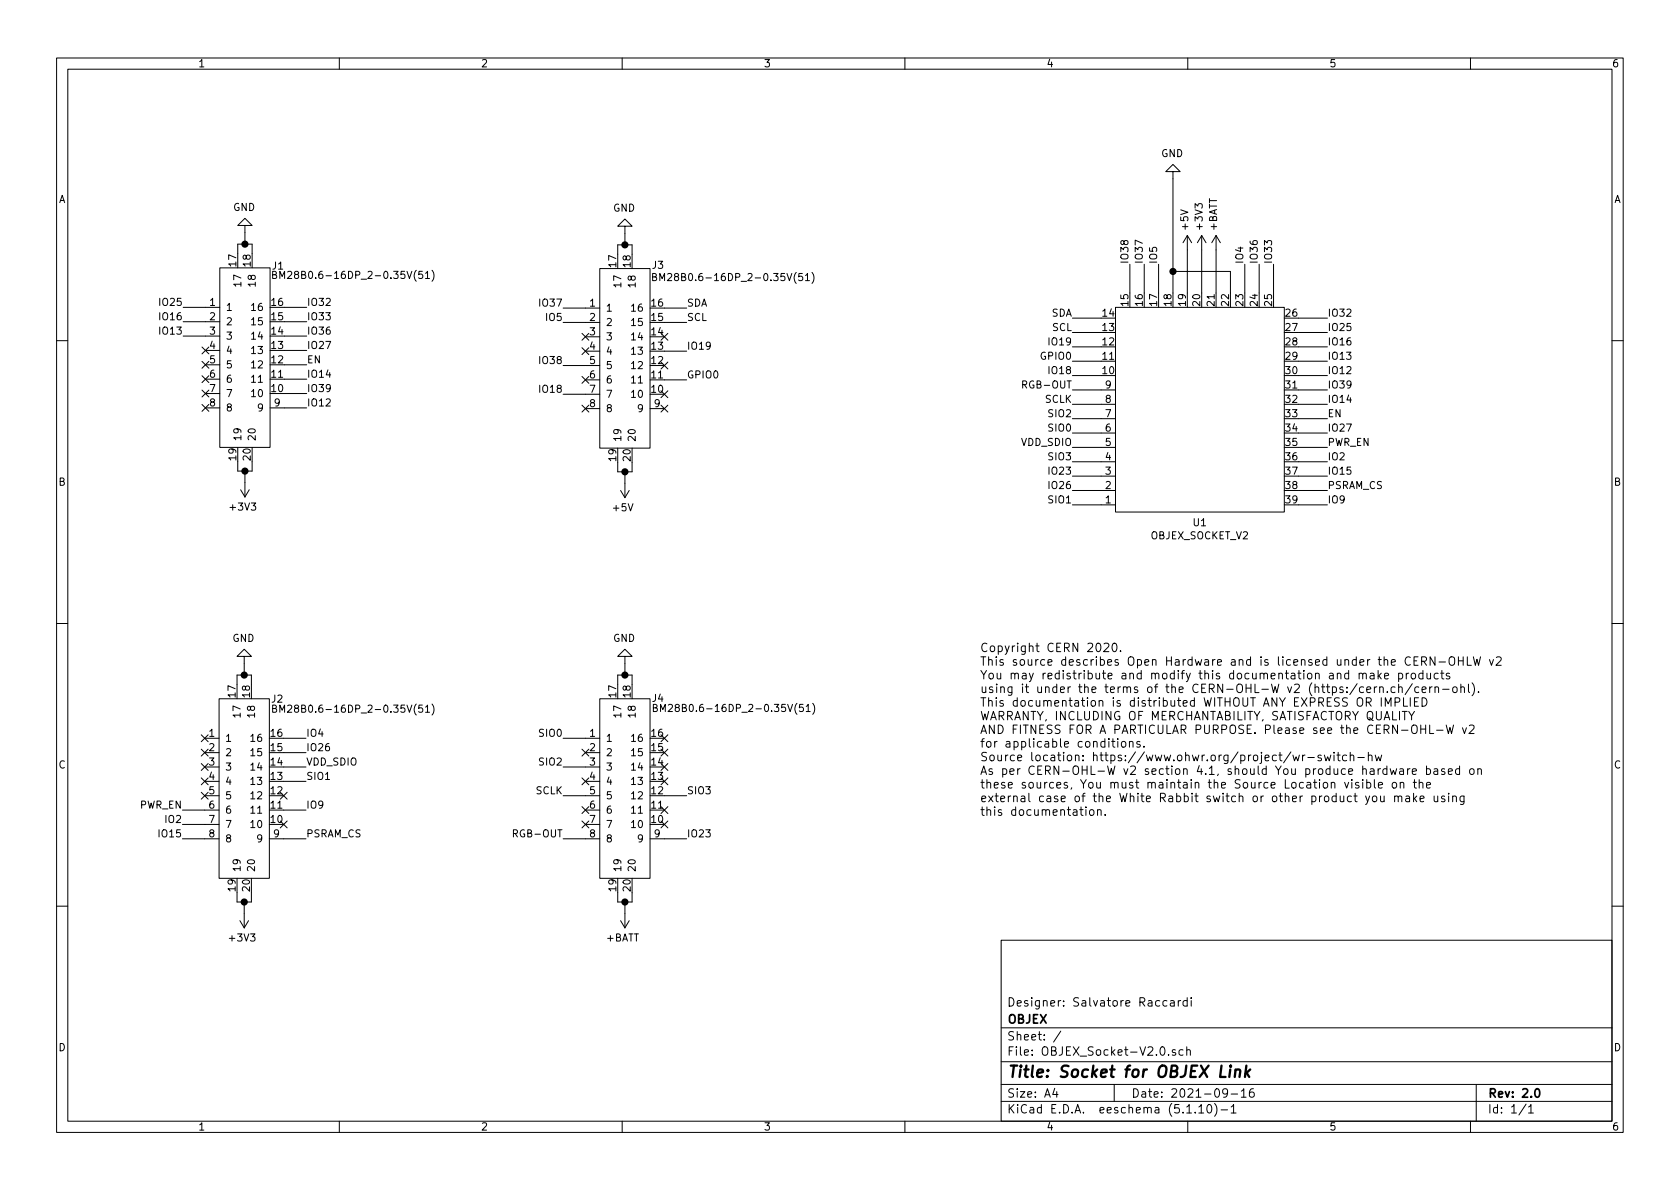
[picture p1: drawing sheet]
<svg xmlns="http://www.w3.org/2000/svg" width="297mm" height="210mm" viewBox="0 0 297 210" stroke-linecap="round" stroke-linejoin="round" font-family="sans-serif">
<g fill="none" stroke="#000" stroke-width=".18">
<path d="M10 10.3h277v189.9h-277zM12 12.2h273v186.1h-273zM60 10.3v1.9M110 10.3v1.9M160 10.3v1.9M210 10.3v1.9M260 10.3v1.9M43.3 39.9h1.3l-1.3-1.3-1.3 1.3h1.3v3.3M110.5 40h1.3l-1.3-1.3-1.3 1.3h1.3v3.3M207.4 30.3h1.3l-1.3-1.2-1.3 1.2h1.3v21.5M32.4 54.4h6.5M32.4 56.9h6.5"/>
<path d="M32.4 59.4h6.5M38.9 47.4h8.9v31.7h-8.9zM42 44.8v-1.6h2.6v1.6M48.2 48.6l.5-.1 .2-.2-.1-.2-.6-.1v1.2h.5l.2-.1v-.3l-.3-.2M49.5 49.2v-1.2l.4 .9 .4-.9v1.2M50.3 54.4h3.9M50.3 56.9h3.9M50.3 59.4h3.9M74.7 48h-.6l-.1 .6 .5-.1 .3 .2v.3l-.3 .2-.5-.1M75.2 48.3l.4-.3v1.2M75.2 49.2h.7M76.4 47.8a1.47 1.47 0 0 1 0 1.9"/>
<path d="M99.6 54.5h6.4M99.6 57h6.4M102.9 58.9l1.2 1.3M103.5 59.6h2.5M104.1 58.9l-1.2 1.3M106 47.5h8.9v31.7h-8.9zM109.2 45v-1.7h2.6v1.7M115.4 49l.5-.1 .2-.2-.1-.2-.6-.1v1.2h.5l.2-.1v-.3l-.3-.2M116.7 49.6v-1.2l.4 .9 .4-.9v1.2M116.9 58.9l1.2 1.3M117.5 54.5h3.9M117.5 57h3.9"/>
<path d="M118.1 58.9l-1.2 1.3M141.9 48.4h-.6l-.1 .6 .5-.2 .2 .3v.3l-.2 .2-.5-.1M142.4 48.7l.4-.3v1.2M142.4 49.6h.7M143.6 48.2a1.47 1.47 0 0 1 0 1.9M189.6 56.3h5.1M189.6 58.8h5.1M197.2 54.4h29.9v36.1h-29.9zM199.8 46.7v5.1M202.3 46.7v5.1M204.9 46.7v5.1M207.4 48h10.2v3.8"/>
<path d="M209.9 41.7v10.1M209.9 41.7l.8 1.2M209.9 41.7l-.7 1.2M212.5 41.7l.7 1.2M212.5 41.7v10.1M212.5 41.7l-.8 1.2M215 41.7l.8 1.2M215 41.7v10.1M215 41.7l-.8 1.2M220.1 46.7v5.1M222.6 46.7v5.1M225.2 46.7v5.1"/>
<path d="M229.6 56.3h5.1M229.6 58.8h5.1M10 60.2h2M35.7 63.9l1.2 1.2M35.7 69l1.2 1.2M35.7 61.4l1.2 1.2M35.7 71.5l1.2 1.2M35.7 66.4l1.2 1.3M36.3 62h2.6M36.3 64.5h2.6M36.3 67.1h2.6M36.3 69.6h2.6"/>
<path d="M36.3 72.1h2.6M36.9 63.9l-1.2 1.2M36.9 69l-1.2 1.2M36.9 61.4l-1.2 1.2M36.9 71.5l-1.2 1.2M36.9 66.4l-1.2 1.3M47.8 72.1h6.4M50.3 62h3.9M50.3 64.5h3.9M50.3 67.1h3.9M50.3 69.6h3.9M99.6 64.6h6.4"/>
<path d="M99.6 69.7h6.4M102.9 71.6l1.2 1.3M102.9 66.6l1.2 1.2M102.9 61.5l1.2 1.2M103.5 62.1h2.5M103.5 67.2h2.5M103.5 72.3h2.5M104.1 71.6l-1.2 1.3M104.1 66.6l-1.2 1.2M104.1 61.5l-1.2 1.2M114.9 72.3h2.6M116.9 71.6l1.2 1.3"/>
<path d="M116.9 64l1.2 1.2M116.9 69.1l1.2 1.2M117.5 62.1h3.9M117.5 67.2h3.9M118.1 71.6l-1.2 1.3M118.1 64l-1.2 1.2M118.1 69.1l-1.2 1.2M180.8 68l.7-.1v-.4l-.2-.1h-.5v1.2M189.6 79.1h7.6M189.6 76.6h7.6M189.6 74h7.6M189.6 71.5h7.6"/>
<path d="M189.6 69h7.6M189.6 66.4h5.1M189.6 63.9h5.1M189.6 61.3h5.1M229.6 79.1h5.1M229.6 76.6h5.1M229.6 74h5.1M229.6 71.5h5.1M229.6 69h5.1M229.6 66.4h5.1M229.6 63.9h5.1M229.6 61.3h5.1"/>
<path d="M285 60.2h2M42 81.7v1.6h2.6v-1.6M42.5 86.6l.8 1.3M43.3 83.3v4.6M44.1 86.6l-.8 1.3M109.2 81.8v1.6h2.6v-1.6M109.7 86.7l.8 1.3M110.5 83.4v4.6M111.3 86.7l-.8 1.3M189.6 89.3h7.6M189.6 86.7h7.6M189.6 84.2h7.6"/>
<path d="M189.6 81.7h7.6M229.6 89.3h5.1M229.6 86.7h5.1M229.6 84.2h5.1M229.6 81.7h5.1M10 110.3h2M43.2 116.1h1.2l-1.2-1.3-1.3 1.3h1.3v3.3M110.5 116.1h1.3l-1.3-1.3-1.3 1.3h1.3v3.3M195.2 113.9l.6-.2 .2 .2 .1 .3-1 1h1M196.8 113.9l.2-.2a.79 .79 0 0 1 .3 1.4l-.2 .1a.83 .83 0 0 1-.3-1.3zM198.1 115.1v.1M240.3 119.2l.1-.1a.36 .36 0 0 1 .5 .2v.8"/>
<path d="M240.3 119v1.1M240.9 119.3l.2-.3 .4 .1 .1 1M242.3 119.1h.6l.1 1M243 119.4l-.6 .1a.3 .3 0 0 0-.2 .3 .3 .3 0 0 0 .2 .3l.6-.1M243.7 118.6v1.5M243.8 119.5l.4 .6M244.2 119l-.5 .6M244.8 119.6l.7-.2-.1-.3-.4-.1-.2 .3 .1 .7h.5M247.3 119.1l.4-.1 .3 .3v.5l-.1 .2h-.6M247.3 119v1.5M248.6 119v1.1M249.1 119l-.3 .1-.2 .2"/>
<path d="M249.6 119.2l.2-.2 .4 .2 .1 .6-.2 .2-.3 .1-.2-.2zM250 116.9h.5M250.7 116.1h-.7v1.5h.7M251.4 116.9h.7l.1-.3-.1-.3-.2-.2h-.5v1.5M251.6 119.1a.48 .48 0 0 0-.7 .1v.7a.48 .48 0 0 0 .7 .1M251.6 118.6v1.5M251.7 116.9l.5 .7M252.3 119v1l.4 .1 .2-.2M252.9 119v1.1M253.7 116.1v1.5l-.8-1.5v1.5M254.3 119.1l-.5-.1-.2 .3v.5l.1 .2h.6M254.4 117.1h1.2"/>
<path d="M254.7 119h.6M254.9 118.6v1.2l.1 .2 .3 .1M256.3 116.4a.5 .5 0 0 1 .5-.3 .5 .5 0 0 1 .4 .5v.5a.5 .5 0 0 1-.5 .6 .5 .5 0 0 1-.5-.6zM256.3 119.1a.36 .36 0 0 0-.6 .2l.1 .2 .6 .3-.3 .3-.4-.1M257.9 116.9h.8M257.9 116.1v1.5M258.7 116.1v1.5M259.4 116.1v1.5h.7M260.5 116.1l.4 1.5 .2-1 .3 1 .4-1.5M263.3 116.6l.4 1 .4-1M264.6 116.3l.5-.2 .3 .2v.3l-.9 1h.9M285 110.3h2"/>
<path d="M35.6 135l1.2 1.2M35.6 137.6l1.2 1.2M35.6 129.9l1.2 1.3M35.6 132.5l1.2 1.2M36.2 130.6h2.5M36.2 133.1h2.5M36.2 135.6h2.5M36.2 138.2h2.5M36.8 135l-1.2 1.2M36.8 137.6l-1.2 1.2M36.8 129.9l-1.2 1.3M36.8 132.5l-1.2 1.2"/>
<path d="M38.7 123.6h8.9v31.7h-8.9zM41.9 121v-1.6h2.5v1.6M48.2 125.3l.5-.1 .2-.2-.1-.2-.6-.1v1.3h.5l.2-.2v-.3l-.3-.2M49.5 126v-1.3l.4 .9 .4-.9v1.3M50.2 130.6h3.9M50.2 133.1h3.9M50.2 135.6h3.9M50.2 138.2h3.9M74.7 124.7h-.6l-.1 .6 .5-.1 .3 .2v.3l-.3 .3-.5-.2M75.2 125l.4-.3v1.3M75.2 126h.7M76.4 124.5a1.47 1.47 0 0 1 0 1.9"/>
<path d="M99.6 130.6h6.4M99.6 135.6h6.4M102.9 132.5l1.2 1.2M102.9 137.6l1.2 1.2M103.5 133.1h2.5M103.5 138.2h2.5M104.1 132.5l-1.2 1.2M104.1 137.6l-1.2 1.2M106 123.6h8.9v31.7h-8.9zM109.2 121v-1.6h2.6v1.6M115.5 125.2l.6-.1 .1-.2-.1-.2-.6-.1v1.2h.5l.2-.1v-.3l-.3-.2M116.8 125.8v-1.2l.4 .9 .4-.9v1.2"/>
<path d="M116.9 129.9l1.2 1.3M116.9 132.5l1.2 1.2M116.9 137.6l1.2 1.2M116.9 135l1.2 1.2M118.1 129.9l-1.2 1.3M118.1 132.5l-1.2 1.2M118.1 137.6l-1.2 1.2M118.1 135l-1.2 1.2M142 124.6h-.6l-.1 .6 .5-.2 .3 .3v.3l-.3 .2-.5-.1M142.5 124.9l.4-.3v1.2M142.5 125.8h.8M143.7 124.4a1.47 1.47 0 0 1 0 1.9"/>
<path d="M196.5 131.1h.6M196.8 130.6v1.3l.3 .2M197.6 130.6v.2M197.6 131.1v1M198.4 131.2l.4-.1 .3 .3v.4l-.3 .3-.4-.1-.1-.2zM199.7 131.3l.2-.2 .4 .1v.9M199.7 131.1v1M201.5 131.2l-.3-.1-.2 .2v.2l.5 .2v.3h-.5M202.3 132v.1M228.6 133.5l.3 1 .3-.7 .3 .7 .2-1M230.3 133.5v1M230.7 133.5l-.2 .1-.2 .2"/>
<path d="M231.2 134h1.2M233.6 133.6a.36 .36 0 0 0-.6 .2l.1 .2h.4l.2 .2-.2 .3h-.5M234.2 133.5l.2 1 .3-.7 .3 .7 .3-1M235.9 133v.2M235.9 133.5v1M236.4 133.5h.6M236.6 133v1.3l.1 .2h.3M237.7 138.3l.4 1.1 .4-1.1M238.1 133.6a.48 .48 0 0 0-.7 .1v.7a.48 .48 0 0 0 .7 .1M238.7 133.7l.2-.2 .4 .1 .1 .9M238.7 133v1.5M239 138.3v1.1"/>
<path d="M240.1 134h1.1M240.2 138.4a.36 .36 0 0 0-.6 .2l.1 .2 .6 .3-.2 .3-.5-.1M240.9 138.3v1.1M241.7 122l.7-.2-.1-.3h-.4l-.2 .2v.7h.6M241.7 138.4l.4-.1 .3 .4v.4l-.2 .2h-.5M241.7 137.9v1.5M241.9 133.7l.1-.1a.36 .36 0 0 1 .6 .2v.7M241.9 133v1.5M243 137.9v1.2l.2 .3M243 121.5v1M243.2 133.5l.2 1 .3-.7 .3 .7 .3-1M243.4 121.5h-.2l-.2 .3"/>
<path d="M243.7 138.9l.7-.2v-.3l-.5-.1-.2 .3 .1 .7h.6M243.9 121.6l.2-.1h.4l.1 1M243.9 121.5v1M244.2 123.4v1.5M244.9 124.9v-1.5l.5 1.1 .5-1.1v1.5M245.3 122.3v.2M245.8 135.9l.3 1.1 .3-.8 .3 .8 .2-1.1M246.3 138.4l.4-.1 .2 .4v.4l-.2 .3-.4-.1-.1-.2v-.4zM246.7 121.5a.48 .48 0 0 0-.7 .1v.7a.48 .48 0 0 0 .7 .1M246.7 124.2l.7-.1 .1-.2-.1-.4-.2-.1h-.5v1.5M247.3 121.6l.2-.1h.4v1M247.3 121v1.5"/>
<path d="M247.5 136h.6l.1 1M247.6 138.5l.2-.2 .4 .1v1M247.6 138.3v1.1M248.2 123.4v1.5h.7M248.2 136.3l-.6 .1-.2 .2 .1 .3 .1 .1 .6-.1M248.9 135.9v1.1M249.1 125.8l.5 .8 .5-.8M249.3 135.9l-.3 .1-.1 .2M249.4 123.4v1.5M249.6 126.6v.7M249.7 136.4l.7-.1v-.3l-.5-.1-.2 .3 .1 .7h.6M249.7 120.9l-1.3 1.9"/>
<path d="M249.9 138.3h.5M250.1 137.9v1.2v.2l.3 .1M250.1 124.1h.5M250.8 123.4h-.7v1.5h.7M250.9 121.5h-.5l-.3 .3v.4l.2 .2h.6M250.9 138.5l.1-.1a.36 .36 0 0 1 .6 .2v.8M250.9 137.9v1.5M251.2 128.2v1.5M251.2 128.9h.9M251.4 122l.7-.2v-.3h-.5l-.2 .2 .1 .7h.6M251.4 123.4a.76 .76 0 0 1 .9 .7 .76 .76 0 0 1-.9 .8zM252.1 128.2v1.5"/>
<path d="M252.2 136l.5-.1 .2 .3v.4l-.1 .3h-.6M252.2 138.9l.7-.2v-.3l-.5-.1-.2 .3 .1 .7h.6M252.2 135.5v1.5M252.8 128.2v1.5h.7M252.8 121.5v1M253.2 121.5h-.3l-.1 .3M253.6 136h.6v1M253.7 121.6l.2-.1h.4l.1 1M253.7 121.5v1M254 129.1h1.1M254.2 136.3l-.5 .1a.3 .3 0 0 0-.2 .3 .3 .3 0 0 0 .2 .3l.5-.1M255.1 121.9h1.1"/>
<path d="M255.4 136l-.3-.1-.2 .3v.2l.5 .1v.4h-.5M255.7 128.2l.4 1.5 .3-1.1 .2 1.1 .4-1.5M256.1 136.4l.7-.1-.1-.3-.4-.1-.2 .3v.7h.6M256.9 121.6l.2-.1 .5 .1v.6l-.1 .2-.4 .1-.2-.2zM258.1 136l-.5-.1-.2 .3v.4l.1 .3h.6M258.1 135.5v1.5M258.3 121.6v-.1a.36 .36 0 0 1 .6 .2v.8M258.3 121v1.5M258.6 128.7l.3 1 .4-1M259.6 121v1.2l.2 .3M259.8 128.3l.5-.1 .3 .1v.3v.2l-.9 .9h.9M259.9 136.1l.2-.2 .5 .2v.5l-.1 .3-.4 .1-.2-.2z"/>
<path d="M260.3 120.7a1.71 1.71 0 0 1 0 2.3M261.3 136.1v-.1a.36 .36 0 0 1 .6 .2v.8M261.3 135.9v1.1M261.4 122.3v.2M32.3 143.3h6.4M32.3 145.8h6.4M32.3 148.3h6.4M35.6 140.1l1.2 1.2M36.2 140.7h2.5M36.8 140.1l-1.2 1.2M41.9 157.9v1.6h2.5v-1.6M43.2 159.5v4.6"/>
<path d="M47.6 148.3h6.5M49.6 145.2l1.2 1.2M49.6 140.1l1.2 1.2M50.2 143.3h3.9M50.8 145.2l-1.2 1.2M50.8 140.1l-1.2 1.2M90.8 147.4l.6-.1v-.4l-.1-.2h-.5v1.3M99.6 140.7h6.4M99.6 148.3h6.4M102.9 142.6l1.2 1.3M102.9 145.2l1.2 1.2M103.5 143.3h2.5"/>
<path d="M103.5 145.8h2.5M104.1 142.6l-1.2 1.3M104.1 145.2l-1.2 1.2M109.2 157.9v1.6h2.6v-1.6M110.5 159.5v4.6M114.9 148.3h6.5M116.9 142.6l1.2 1.3M116.9 145.2l1.2 1.2M117.5 140.7h3.9M118.1 142.6l-1.2 1.3M118.1 145.2l-1.2 1.2M192 143.2v1"/>
<path d="M192.7 143.3l.2-.1 .4 .1 .1 .6-.1 .2-.4 .1-.2-.2zM194.1 143.3l.2-.1 .3 .1 .1 .9M194.1 143.2v1M195.4 144v.2M241.5 140.8l.3 1M242.2 140.8l-.5 1.3-.2 .2M242.7 140.9l.3-.1h.3l.1 .3-.1 .6-.3 .1-.3-.2zM244.1 140.8v.9l.4 .1 .2-.2M244.7 140.8v1M246.6 140.9l.2-.1h.3l.1 1M246.6 140.8v1M247.2 141a.36 .36 0 0 1 .6-.2l.1 1"/>
<path d="M248.6 140.8h.5l.1 1M249.2 141.1l-.5 .1a.31 .31 0 0 0-.2 .3 .31 .31 0 0 0 .2 .3l.5-.1M249.9 140.3v1.5M250.1 141.2l.4 .6M250.5 140.8l-.6 .5M251.1 141.3l.7-.2-.1-.3h-.4l-.2 .2 .1 .7h.5M253.6 140.8v.7a.35 .35 0 0 0 .3 .3 .35 .35 0 0 0 .3-.2M254.2 140.8v1M255.4 140.8h-.3l-.2 .2v.2l.5 .1v.4h-.5M256.1 140.3v.1M256.1 140.8v1M256.8 140.9l.1-.1a.36 .36 0 0 1 .6 .2v.8"/>
<path d="M256.8 140.8v1M258.9 140.8v1.2l-.3 .3-.4-.1M258.9 140.8h-.5l-.3 .3v.4l.2 .2h.6M10 160.2h2M42.4 162.8l.8 1.3M43.9 162.8l-.7 1.3M109.7 162.8l.8 1.3M111.3 162.8l-.8 1.3M177 166.3h108v32h-108zM206.3 177l-.4-.1-.3 .3 .1 .6 .2 .1 .4-.1M207 177h.5l.1 .9M207.6 177.3l-.5 .1-.2 .2 .1 .2 .1 .1 .5-.1"/>
<path d="M208.3 176.9v1M208.8 176.9l-.3 .1-.2 .2M209.9 177l-.4-.1-.3 .3v.6l.3 .1 .4-.1M209.9 176.4v1.5M210.6 176.4v.2M210.6 176.9v1M285 160.2h2M60 198.3v1.9M110 198.3v1.9M160 198.3v1.9M177 194.8h108M177 191.8h108"/>
<path d="M177 187.8h108M177 181.8h108M186.5 192.5l-.4 1h1M186.8 193v1M187.6 182.3l-1.3 2M197 191.8v3M206.6 186.5v.1M207.8 185.7l-.3-.1-.2 .2v.2l.5 .2v.3h-.5M209.2 185.7l-.4-.1-.3 .3v.6l.3 .1 .4-.1M209.8 185.7l.2-.1 .4 .1 .1 .9M209.8 185.1v1.5M210 198.3v1.9"/>
<path d="M211.3 196.7v.1M212 195.8l.4-.5v1.5M212 196.8h.8M213.5 195.5l.2-.2a.81 .81 0 0 1 .6 .6 .81 .81 0 0 1-.3 .8l-.1 .1a.79 .79 0 0 1-.4-1.3zM214.8 195.1a1.79 1.79 0 0 1 0 2.3M215.9 196.3h1.1M217 193.2l-.1 .2a.48 .48 0 0 1-.6-.1v-.6a.48 .48 0 0 1 .6-.1l.1 .1a1.19 1.19 0 0 1-.2 1.2l-.5 .1M217.7 195.8l.4-.5v1.5M217.7 193.5h1.1M217.7 196.8h.8M219.5 193l.4-.5v1.5M219.5 194h.8"/>
<path d="M221.6 192.5a.59 .59 0 0 0-.7 .7l.1 .7 .2 .1 .5-.1 .1-.5-.2-.2-.4-.1-.3 .3M260 198.3v1.9M261 191.8v6.5M269.8 195.2l-1.2 2M270.3 195.8l.4-.5v1.5M270.3 196.8h.8"/>
</g>
<path d="M271.5 192.7l.2-.2a.81 .81 0 0 1 .6 .6 .81 .81 0 0 1-.3 .8l-.1 .1a.79 .79 0 0 1-.4-1.3z" fill="none" stroke="#000" stroke-width=".3"/>
<path d="M217.5 189.1l-.2 1.3M217.6 188.4v.2M218.4 189.3a.52 .52 0 0 1 .9 .1l-.1 1M218.5 189.1l-.2 1.3M220.4 188.4l-.3 2M220.4 189.7l.5 .7M221.1 189.1l-.9 .8" fill="none" stroke="#000" stroke-width=".41"/>
<g fill="#000" stroke="#000" stroke-width=".25">
<circle cx="43.3" cy="43.2" r=".51"/>
<circle cx="110.5" cy="43.3" r=".51"/>
<circle cx="207.4" cy="48" r=".51"/>
<circle cx="43.3" cy="83.3" r=".51"/>
<circle cx="110.5" cy="83.4" r=".51"/>
<circle cx="43.2" cy="119.4" r=".51"/>
<circle cx="110.5" cy="119.4" r=".51"/>
<circle cx="43.2" cy="159.5" r=".51"/>
<circle cx="110.5" cy="159.5" r=".51"/>
</g>
<text font-size="2.8" x="178" y="190.5">Title: Socket for OBJEX Link</text>
<g font-size="2.1">
<text x="173.2" y="115.3">Copyright CERN 2020.</text>
<text x="173.2" y="117.7">This source describes Open Hardware and is licensed under the CERN-OHLW v2</text>
<text x="173.2" y="120.1">You may redistribute and modify this documentation and make products</text>
<text x="173.2" y="122.5">using it under the terms of the CERN-OHL-W v2 (https:/cern.ch/cern-ohl).</text>
<text x="173.2" y="125">This documentation is distributed WITHOUT ANY EXPRESS OR IMPLIED</text>
<text x="173.2" y="127.4">WARRANTY, INCLUDING OF MERCHANTABILITY, SATISFACTORY QUALITY</text>
<text x="173.2" y="129.8">AND FITNESS FOR A PARTICULAR PURPOSE. Please see the CERN-OHL-W v2</text>
<text x="173.2" y="132.2">for applicable conditions.</text>
<text x="173.2" y="134.6">Source location: https://www.ohwr.org/project/wr-switch-hw</text>
<text x="173.2" y="137">As per CERN-OHL-W v2 section 4.1, should You produce hardware based on</text>
<text x="173.2" y="139.4">these sources, You must maintain the Source Location visible on the</text>
<text x="173.2" y="141.9">external case of the White Rabbit switch or other product you make using</text>
<text x="173.2" y="144.3">this documentation.</text>
<text x="178" y="178">Designer: Salvatore Raccardi</text>
<text x="178" y="184">Sheet: /</text>
<text x="178" y="181">OBJEX</text>
<text x="178" y="186.7">File: OBJEX_Socket-V2.0.sch</text>
<text x="178" y="196.9">KiCad E.D.A. eeschema (5.1.10)-1</text>
<text x="178" y="194.1">Size: A4</text>
<text x="200" y="194.1">Date: 2021-09-16</text>
<text x="263" y="194.1">Rev: 2.0</text>
<text x="263" y="196.9">Id: 1/1</text>
</g>
<g font-size="1.8">
<text x="35" y="11.9">1</text>
<text x="85" y="11.9">2</text>
<text x="135" y="11.9">3</text>
<text x="185" y="11.9">4</text>
<text x="235" y="11.9">5</text>
<text x="285" y="11.9">6</text>
<text x="205.3" y="27.8">GND</text>
<text x="10.4" y="35.9">A</text>
<text x="285.4" y="35.9">A</text>
<text x="41.2" y="37.3">GND</text>
<text x="108.4" y="37.4">GND</text>
<text x="210.1" y="40.5" transform="rotate(-90 210.1 40.5)">+5V</text>
<text x="212.6" y="40.4" transform="rotate(-90 212.6 40.4)">+3V3</text>
<text x="215.2" y="40.8" transform="rotate(-90 215.2 40.8)">+BATT</text>
<text x="41.8" y="47.1" transform="rotate(-90 41.8 47.1)">17</text>
<text x="44.3" y="47.1" transform="rotate(-90 44.3 47.1)">18</text>
<text x="48.2" y="47.7">J1</text>
<text x="109" y="47.2" transform="rotate(-90 109 47.2)">17</text>
<text x="111.5" y="47.2" transform="rotate(-90 111.5 47.2)">18</text>
<text x="115.4" y="47.5">J3</text>
<text x="199.5" y="46.7" transform="rotate(-90 199.5 46.7)">IO38</text>
<text x="202.1" y="46.7" transform="rotate(-90 202.1 46.7)">IO37</text>
<text x="204.6" y="46.7" transform="rotate(-90 204.6 46.7)">IO5</text>
<text x="219.8" y="46.7" transform="rotate(-90 219.8 46.7)">IO4</text>
<text x="222.4" y="46.7" transform="rotate(-90 222.4 46.7)">IO36</text>
<text x="224.9" y="46.7" transform="rotate(-90 224.9 46.7)">IO33</text>
<text x="42.7" y="50.3" transform="rotate(-90 42.7 50.3)">17</text>
<text x="45.2" y="50.3" transform="rotate(-90 45.2 50.3)">18</text>
<text x="50.6" y="49.3">BM28B0.6-16DP_2-0.35V(51)</text>
<text x="109.9" y="50.5" transform="rotate(-90 109.9 50.5)">17</text>
<text x="112.4" y="50.5" transform="rotate(-90 112.4 50.5)">18</text>
<text x="117.8" y="49.7">BM28B0.6-16DP_2-0.35V(51)</text>
<text x="28.5" y="59.2">IO13</text>
<text x="28.5" y="56.6">IO16</text>
<text x="28.5" y="54.1">IO25</text>
<text x="37.1" y="54.1">1</text>
<text x="37.1" y="56.6">2</text>
<text x="37.1" y="59.2">3</text>
<text x="39.9" y="55">1</text>
<text x="39.9" y="57.5">2</text>
<text x="44.8" y="57.5">15</text>
<text x="44.8" y="55">16</text>
<text x="48.1" y="59.2">14</text>
<text x="48.1" y="56.6">15</text>
<text x="48.1" y="54.1">16</text>
<text x="54.2" y="59.2">IO36</text>
<text x="54.2" y="56.6">IO33</text>
<text x="54.2" y="54.1">IO32</text>
<text x="95.7" y="54.2">IO37</text>
<text x="96.7" y="56.8">IO5</text>
<text x="104.3" y="54.2">1</text>
<text x="104.3" y="56.8">2</text>
<text x="104.3" y="59.3">3</text>
<text x="107.1" y="55.1">1</text>
<text x="107.1" y="57.7">2</text>
<text x="112" y="57.7">15</text>
<text x="112" y="55.1">16</text>
<text x="115.2" y="59.3">14</text>
<text x="115.2" y="56.8">15</text>
<text x="115.2" y="54.2">16</text>
<text x="121.4" y="54.2">SDA</text>
<text x="121.4" y="56.8">SCL</text>
<text x="185.9" y="56">SDA</text>
<text x="186.1" y="58.5">SCL</text>
<text x="195" y="58.5">13</text>
<text x="195" y="56">14</text>
<text x="199.5" y="54" transform="rotate(-90 199.5 54)">15</text>
<text x="202.1" y="54" transform="rotate(-90 202.1 54)">16</text>
<text x="204.6" y="54" transform="rotate(-90 204.6 54)">17</text>
<text x="207.1" y="54" transform="rotate(-90 207.1 54)">18</text>
<text x="209.7" y="54" transform="rotate(-90 209.7 54)">19</text>
<text x="212.2" y="54" transform="rotate(-90 212.2 54)">20</text>
<text x="214.8" y="54" transform="rotate(-90 214.8 54)">21</text>
<text x="217.3" y="54" transform="rotate(-90 217.3 54)">22</text>
<text x="219.8" y="54" transform="rotate(-90 219.8 54)">23</text>
<text x="222.4" y="54" transform="rotate(-90 222.4 54)">24</text>
<text x="224.9" y="54" transform="rotate(-90 224.9 54)">25</text>
<text x="227.4" y="56">26</text>
<text x="227.4" y="58.5">27</text>
<text x="234.7" y="58.5">IO25</text>
<text x="234.7" y="56">IO32</text>
<text x="37.1" y="61.7">4</text>
<text x="37.1" y="64.3">5</text>
<text x="39.9" y="60.1">3</text>
<text x="39.9" y="62.6">4</text>
<text x="39.9" y="65.1">5</text>
<text x="44.8" y="65.1">12</text>
<text x="44.8" y="62.6">13</text>
<text x="44.8" y="60.1">14</text>
<text x="48.1" y="64.3">12</text>
<text x="48.1" y="61.7">13</text>
<text x="54.2" y="64.3">EN</text>
<text x="54.2" y="61.7">IO27</text>
<text x="95.7" y="64.4">IO38</text>
<text x="104.3" y="61.8">4</text>
<text x="104.3" y="64.4">5</text>
<text x="107.1" y="60.2">3</text>
<text x="107.1" y="62.7">4</text>
<text x="107.1" y="65.3">5</text>
<text x="112" y="65.3">12</text>
<text x="112" y="62.7">13</text>
<text x="112" y="60.2">14</text>
<text x="115.2" y="64.4">12</text>
<text x="115.2" y="61.8">13</text>
<text x="121.4" y="61.8">IO19</text>
<text x="184.2" y="63.6">GPIO0</text>
<text x="185.8" y="61.1">IO19</text>
<text x="195" y="63.6">11</text>
<text x="195" y="61.1">12</text>
<text x="227.4" y="61.1">28</text>
<text x="227.4" y="63.6">29</text>
<text x="234.7" y="63.6">IO13</text>
<text x="234.7" y="61.1">IO16</text>
<text x="37.1" y="66.8">6</text>
<text x="37.1" y="69.3">7</text>
<text x="37.1" y="71.9">8</text>
<text x="39.9" y="67.7">6</text>
<text x="39.9" y="70.2">7</text>
<text x="44.8" y="70.2">10</text>
<text x="44.8" y="67.7">11</text>
<text x="48.1" y="69.3">10</text>
<text x="48.1" y="66.8">11</text>
<text x="48.5" y="71.9">9</text>
<text x="54.2" y="71.9">IO12</text>
<text x="54.2" y="69.3">IO39</text>
<text x="54.2" y="66.8">IO14</text>
<text x="95.7" y="69.5">IO18</text>
<text x="104.3" y="66.9">6</text>
<text x="104.3" y="69.5">7</text>
<text x="107.1" y="67.8">6</text>
<text x="107.1" y="70.4">7</text>
<text x="112" y="70.4">10</text>
<text x="112" y="67.8">11</text>
<text x="115.2" y="69.5">10</text>
<text x="115.2" y="66.9">11</text>
<text x="121.4" y="66.9">GPIO0</text>
<text x="181.4" y="68.7">RGB-OUT</text>
<text x="184.8" y="71.2">SCLK</text>
<text x="185.8" y="66.2">IO18</text>
<text x="195" y="66.2">10</text>
<text x="195.5" y="71.2">8</text>
<text x="195.5" y="68.7">9</text>
<text x="227.4" y="66.2">30</text>
<text x="227.4" y="68.7">31</text>
<text x="227.4" y="71.2">32</text>
<text x="234.7" y="66.2">IO12</text>
<text x="234.7" y="68.7">IO39</text>
<text x="234.7" y="71.2">IO14</text>
<text x="39.9" y="72.8">8</text>
<text x="45.7" y="72.8">9</text>
<text x="104.3" y="72">8</text>
<text x="107.1" y="72.9">8</text>
<text x="112.9" y="72.9">9</text>
<text x="115.7" y="72">9</text>
<text x="185.6" y="76.3">SIO0</text>
<text x="185.6" y="73.8">SIO2</text>
<text x="195.5" y="76.3">6</text>
<text x="195.5" y="73.8">7</text>
<text x="227.4" y="73.8">33</text>
<text x="227.4" y="76.3">34</text>
<text x="234.7" y="73.8">EN</text>
<text x="234.7" y="76.3">IO27</text>
<text x="41.8" y="81.4" transform="rotate(-90 41.8 81.4)">19</text>
<text x="42.7" y="78.1" transform="rotate(-90 42.7 78.1)">19</text>
<text x="44.3" y="81.4" transform="rotate(-90 44.3 81.4)">20</text>
<text x="45.2" y="78.1" transform="rotate(-90 45.2 78.1)">20</text>
<text x="109" y="81.5" transform="rotate(-90 109 81.5)">19</text>
<text x="109.9" y="78.2" transform="rotate(-90 109.9 78.2)">19</text>
<text x="111.5" y="81.5" transform="rotate(-90 111.5 81.5)">20</text>
<text x="112.4" y="78.2" transform="rotate(-90 112.4 78.2)">20</text>
<text x="180.6" y="78.9">VDD_SDIO</text>
<text x="185.6" y="81.4">SIO3</text>
<text x="185.8" y="83.9">IO23</text>
<text x="195.5" y="83.9">3</text>
<text x="195.5" y="81.4">4</text>
<text x="195.5" y="78.9">5</text>
<text x="227.4" y="78.9">35</text>
<text x="227.4" y="81.4">36</text>
<text x="227.4" y="83.9">37</text>
<text x="234.7" y="83.9">IO15</text>
<text x="234.7" y="81.4">IO2</text>
<text x="234.7" y="78.9">PWR_EN</text>
<text x="10.4" y="85.9">B</text>
<text x="185.6" y="89">SIO1</text>
<text x="185.8" y="86.5">IO26</text>
<text x="195.5" y="89">1</text>
<text x="195.5" y="86.5">2</text>
<text x="227.4" y="86.5">38</text>
<text x="227.4" y="89">39</text>
<text x="234.7" y="89">IO9</text>
<text x="234.7" y="86.5">PSRAM_CS</text>
<text x="285.4" y="85.9">B</text>
<text x="40.8" y="90.3">+3V3</text>
<text x="108.5" y="90.4">+5V</text>
<text x="203.4" y="95.4">OBJEX_SOCKET_V2</text>
<text x="211" y="93.1">U1</text>
<text x="41.1" y="113.5">GND</text>
<text x="108.4" y="113.5">GND</text>
<text x="41.7" y="123.3" transform="rotate(-90 41.7 123.3)">17</text>
<text x="44.2" y="123.3" transform="rotate(-90 44.2 123.3)">18</text>
<text x="48.1" y="124.3">J2</text>
<text x="109" y="123.3" transform="rotate(-90 109 123.3)">17</text>
<text x="111.5" y="123.3" transform="rotate(-90 111.5 123.3)">18</text>
<text x="115.4" y="124.1">J4</text>
<text x="117.9" y="125.9">BM28B0.6-16DP_2-0.35V(51)</text>
<text x="37" y="130.3">1</text>
<text x="39.8" y="131.2">1</text>
<text x="42.5" y="126.5" transform="rotate(-90 42.5 126.5)">17</text>
<text x="44.7" y="131.2">16</text>
<text x="45.1" y="126.5" transform="rotate(-90 45.1 126.5)">18</text>
<text x="47.9" y="130.3">16</text>
<text x="50.6" y="126">BM28B0.6-16DP_2-0.35V(51)</text>
<text x="54.1" y="130.3">IO4</text>
<text x="95.5" y="130.3">SIO0</text>
<text x="104.3" y="130.3">1</text>
<text x="107.1" y="131.2">1</text>
<text x="109.9" y="126.5" transform="rotate(-90 109.9 126.5)">17</text>
<text x="112" y="131.2">16</text>
<text x="112.4" y="126.5" transform="rotate(-90 112.4 126.5)">18</text>
<text x="115.2" y="130.3">16</text>
<text x="10.4" y="135.9">C</text>
<text x="37" y="132.8">2</text>
<text x="37" y="135.4">3</text>
<text x="37" y="137.9">4</text>
<text x="39.8" y="133.7">2</text>
<text x="39.8" y="136.3">3</text>
<text x="44.7" y="136.3">14</text>
<text x="44.7" y="133.7">15</text>
<text x="47.9" y="137.9">13</text>
<text x="47.9" y="135.4">14</text>
<text x="47.9" y="132.8">15</text>
<text x="54.1" y="132.8">IO26</text>
<text x="54.1" y="135.4">VDD_SDIO</text>
<text x="54.1" y="137.9">SIO1</text>
<text x="95.5" y="135.4">SIO2</text>
<text x="104.3" y="132.8">2</text>
<text x="104.3" y="135.4">3</text>
<text x="104.3" y="137.9">4</text>
<text x="107.1" y="133.7">2</text>
<text x="107.1" y="136.3">3</text>
<text x="112" y="136.3">14</text>
<text x="112" y="133.7">15</text>
<text x="115.2" y="137.9">13</text>
<text x="115.2" y="135.4">14</text>
<text x="115.2" y="132.8">15</text>
<text x="285.4" y="135.9">C</text>
<text x="24.7" y="143">PWR_EN</text>
<text x="37" y="140.5">5</text>
<text x="37" y="143">6</text>
<text x="39.8" y="138.8">4</text>
<text x="39.8" y="141.3">5</text>
<text x="39.8" y="143.9">6</text>
<text x="44.7" y="143.9">11</text>
<text x="44.7" y="141.3">12</text>
<text x="44.7" y="138.8">13</text>
<text x="47.9" y="143">11</text>
<text x="47.9" y="140.5">12</text>
<text x="54.1" y="143">IO9</text>
<text x="94.7" y="140.5">SCLK</text>
<text x="104.3" y="140.5">5</text>
<text x="104.3" y="143">6</text>
<text x="107.1" y="138.8">4</text>
<text x="107.1" y="141.3">5</text>
<text x="107.1" y="143.9">6</text>
<text x="112" y="143.9">11</text>
<text x="112" y="141.3">12</text>
<text x="112" y="138.8">13</text>
<text x="115.2" y="143">11</text>
<text x="115.2" y="140.5">12</text>
<text x="121.4" y="140.5">SIO3</text>
<text x="28.4" y="148.1">IO15</text>
<text x="29.4" y="145.5">IO2</text>
<text x="37" y="145.5">7</text>
<text x="37" y="148.1">8</text>
<text x="39.8" y="146.4">7</text>
<text x="39.8" y="149">8</text>
<text x="44.7" y="146.4">10</text>
<text x="45.6" y="149">9</text>
<text x="47.9" y="145.5">10</text>
<text x="48.4" y="148.1">9</text>
<text x="54.1" y="148.1">PSRAM_CS</text>
<text x="91.3" y="148.1">RGB-OUT</text>
<text x="104.3" y="145.5">7</text>
<text x="104.3" y="148.1">8</text>
<text x="107.1" y="146.4">7</text>
<text x="107.1" y="149">8</text>
<text x="112" y="146.4">10</text>
<text x="112.9" y="149">9</text>
<text x="115.2" y="145.5">10</text>
<text x="115.7" y="148.1">9</text>
<text x="121.4" y="148.1">IO23</text>
<text x="42.5" y="154.3" transform="rotate(-90 42.5 154.3)">19</text>
<text x="45.1" y="154.3" transform="rotate(-90 45.1 154.3)">20</text>
<text x="109.9" y="154.3" transform="rotate(-90 109.9 154.3)">19</text>
<text x="112.4" y="154.3" transform="rotate(-90 112.4 154.3)">20</text>
<text x="41.7" y="157.6" transform="rotate(-90 41.7 157.6)">19</text>
<text x="44.2" y="157.6" transform="rotate(-90 44.2 157.6)">20</text>
<text x="109" y="157.6" transform="rotate(-90 109 157.6)">19</text>
<text x="111.5" y="157.6" transform="rotate(-90 111.5 157.6)">20</text>
<text x="40.7" y="166.5">+3V3</text>
<text x="107.2" y="166.5">+BATT</text>
<text x="10.4" y="185.9">D</text>
<text x="285.4" y="185.9">D</text>
<text x="35" y="199.9">1</text>
<text x="85" y="199.9">2</text>
<text x="135" y="199.9">3</text>
<text x="185" y="199.9">4</text>
<text x="235" y="199.9">5</text>
<text x="285" y="199.9">6</text>
</g>
</svg>
